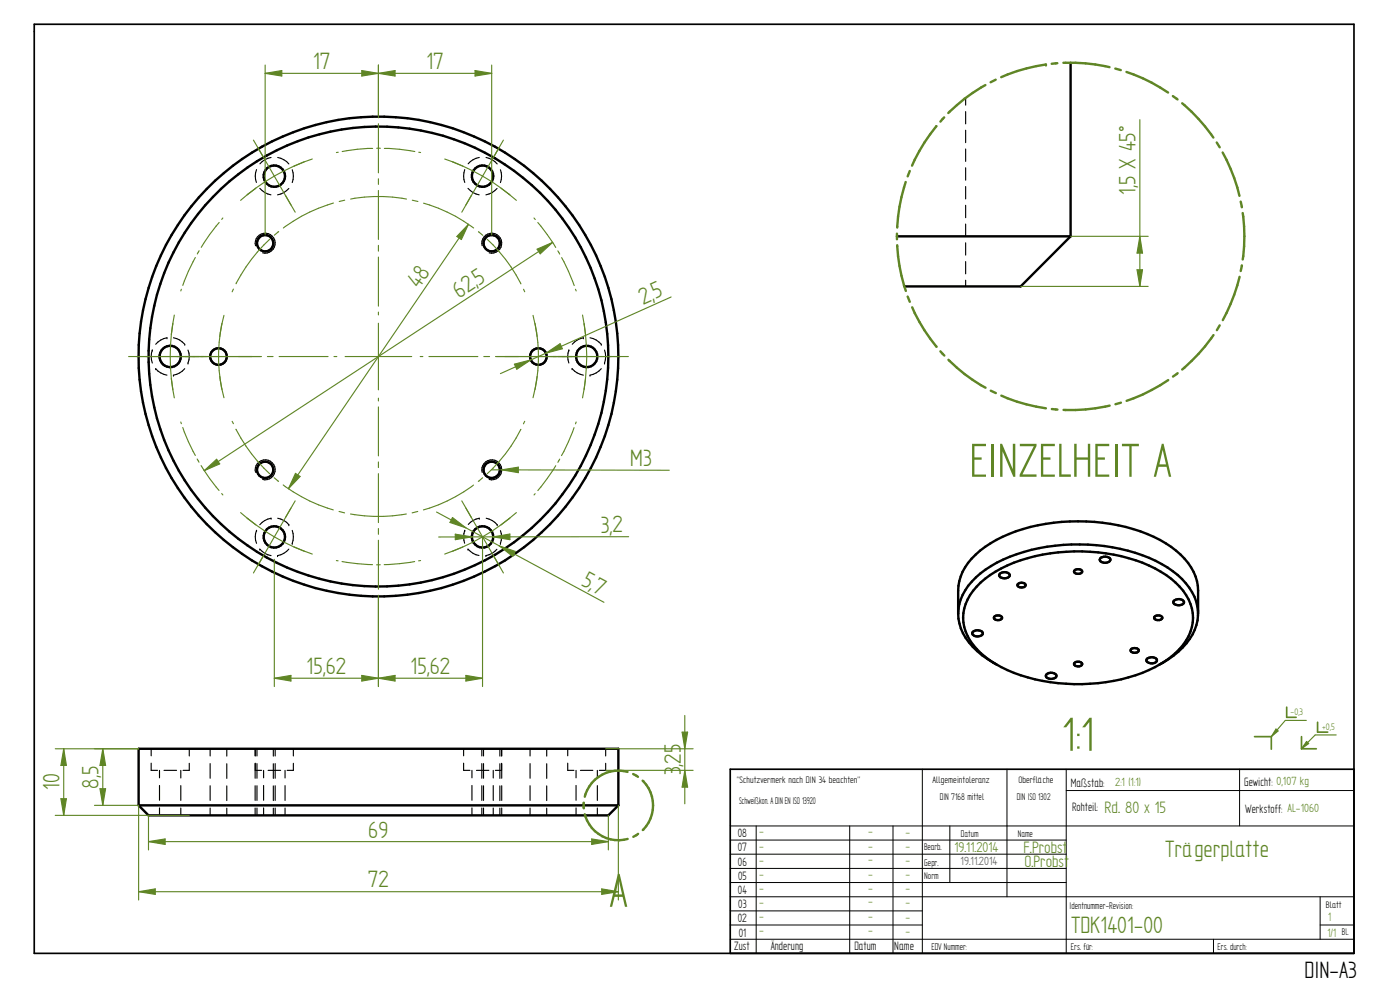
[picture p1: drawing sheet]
<svg xmlns="http://www.w3.org/2000/svg" width="420mm" height="297mm" viewBox="0 0 420 297" stroke-linecap="round" stroke-linejoin="round" font-family="sans-serif">
<path d="M10.3 7.3h396v278.7h-396zM406.3 230.8h-187.2v55.2" fill="none" stroke="#000" stroke-width=".51"/>
<g fill="none" stroke="#000" stroke-width=".3">
<path d="M276.8 230.8v55.2M302.2 230.8v38.3M320 237.2h86.3M320 230.8v55.2M372 230.8v17M219.1 256.3h100.9M219.1 252.1h100.9M219.1 247.8h187.2M226.9 247.8v38.2M255 247.8v38.2M268 247.8v38.2M285.1 247.8v17"/>
<path d="M219.1 277.5h57.7M219.1 273.3h57.7M219.1 269.1h187.2M219.1 264.8h100.9M219.1 260.6h100.9M396.2 277.5h10.1M396.2 269.1v12.7M219.1 281.8h187.2M364.2 281.8v4.2"/>
</g>
<path d="M376.5 221h5v3.8" fill="none" stroke="#5f8525" stroke-width=".51"/>
<path d="M385.7 216.2l-4.2 4.8" fill="none" stroke="#5f8525" stroke-width=".34"/>
<path d="M382.9 218.7l.7 .6-2.1 1.7z" fill="#5f8525"/>
<path d="M382.9 218.7l.7 .6-2.1 1.7zM385.7 216.2h6.3M394.7 220.5l-4.1 4.2" fill="none" stroke="#5f8525" stroke-width=".34"/>
<path d="M386.2 212.2v3h2.8M390.6 221v3.7h4.4" fill="none" stroke="#5f8525" stroke-width=".51"/>
<path d="M392.1 222.5l.7 .6-2.2 1.6z" fill="#5f8525"/>
<g fill="none" stroke="#5f8525" stroke-width=".34">
<path d="M76.1 42l2.9 5M76.7 56.5l-2.6 2M76.7 56.5l-4.5 3.6M77.3 44.2l10 17.3M85.7 58.6l2.9 5.1M91.3 48.6a63.6 63.6 0 0 0-14.6 7.9M93.7 47.7l-5.4 2.1M101.5 45.7l-.5 .1M105.2 59.7a45.1 45.1 0 0 1 16.8 0M111.8 44.5l-4.6 .3-4.5 .7M113.1 44.5h1.1M115.3 44.5l4.6 .3 4.6 .7"/>
<path d="M125.7 45.7l.5 .1M133.5 47.7l5.3 2.1M135.8 48.6l3.1 1.2M138.9 49.8a61.6 61.6 0 0 1 11.5 6.7M141.5 58.6l-2.9 5.1M149.8 44.2l-10 17.3M150.4 56.5l2.7 2M150.4 56.5l4.6 3.6M151.1 42l-2.9 5M58.6 77.3l-2.1 4.1-1.6 4.2M59.8 75.2l-.6 1M65.8 66.8l-2.9 3.6-2.5 3.8"/>
<path d="M66.9 65.4l-.4 .4M81 71.8a48 48 0 0 0-10.1 13.3M83.6 69.5l-1.3 1.1M100.1 60.9a47 47 0 0 0-15.1 7.5M103.5 60.1l-1.7 .4M123.7 60.1l1.7 .4M127.1 61a46.7 46.7 0 0 1 15 7.4M143.6 69.5l1.3 1.1M146.2 71.8a46.4 46.4 0 0 1 10.1 13.4M160.3 65.4l.3 .5M161.4 66.8l2.8 3.6 2.6 3.9M167.4 75.3l.6 .9"/>
<path d="M168.6 77.3l2 4.1 1.7 4.3M51.9 97l-.5 3.3M52.3 94.5l-.9 5.8M54.4 86.8l-.1 .5M66.6 97a48 48 0 0 0 0 19.9M67.2 94.6l-1.3 6.4M70.1 86.7l-.4 .8M157.1 86.8l.4 .7M160 94.6l1.2 6.4M160.6 97a48 48 0 0 1 0 19.9M172.7 86.8l.2 .5M174.8 94.5l.9 5.8"/>
<path d="M175.3 97l.4 3.3M38.6 107h39.5M51.4 100.3a63.3 63.3 0 0 0 .5 16.6M51.4 113.7l.9 5.7M65.9 112.9l1.3 6.4M149.1 107h39.5M161.2 112.9l-1.2 6.4M175.7 100.3a60.4 60.4 0 0 1-.4 16.6M175.7 113.7l-.9 5.7M54.3 126.6l.1 .5M54.9 128.3l1.6 4.2 2.1 4.2M59.2 137.7l.5 1"/>
<path d="M60.4 139.7l2.5 3.9 2.8 3.6M69.7 126.4l.4 .7M70.8 128.8l.1 .1a48.6 48.6 0 0 0 10 13.3M156.3 128.8l-.1 .1a46.4 46.4 0 0 1-10 13.3M157.5 126.4l-.4 .8M166.8 139.7l-2.6 3.9-2.8 3.6M168 137.8l-.6 .9M172.3 128.3l-1.7 4.2-2.1 4.2M172.9 126.6l-.2 .6M66.5 148.1l.4 .4M72.2 153.8l4.5 3.6M74.1 155.4l2.6 2"/>
<path d="M76.7 157.4a63.7 63.7 0 0 0 14.6 8M82.3 143.3l1.3 1.1M85 145.5a47.5 47.5 0 0 0 15 7.5M87.3 152.4l-11.2 19.5M88.6 150.3l-2.9 5M88.7 142l1.4 1-3.5 3.6zM101.8 153.5l1.6 .4M105.2 154.2a47.8 47.8 0 0 0 16.8 0M125.4 153.5l-1.7 .4M138.6 150.3l2.9 5M139.8 152.4l10 17.4M142.1 145.5a46.3 46.3 0 0 1-15 7.5"/>
<path d="M144.9 143.3l-1.4 1.1M150.4 157.4a65.1 65.1 0 0 1-11.5 6.7M153.1 155.4l-2.7 2M155 153.8l-4.6 3.6M160.6 148.1l-.3 .4M88.3 164.1l5.4 2.1M101 168.2l.5 .1M102.6 168.5l4.6 .6 4.6 .3M113 169.5h1.1M124.4 168.5l-4.5 .6-4.6 .3M126.2 168.2l-.6 .1M138.8 164.1l-5.3 2.1"/>
<path d="M138.9 164.1l-3.1 1.3M148.2 166.9l2.9 5M392.1 222.5l.7 .6-2.2 1.6zM394.7 220.5h6.3"/>
</g>
<path d="M395.4 216.7v3h3.1" fill="none" stroke="#5f8525" stroke-width=".51"/>
<g fill="none" stroke="#000" stroke-width=".72">
<path d="M300.2 172a1.81 1.81 0 0 1 2.9 .8 1.96 1.96 0 0 1-3.3-.2zM305.4 175.3a1.41 1.41 0 0 1 2.4 .4 1.47 1.47 0 0 1-2.5-.1zM322.4 171.2a1.41 1.41 0 0 1 2.4 .4 1.53 1.53 0 0 1-2.5-.1zM330.4 167.3l1.4-.3a1.33 1.33 0 0 1 1.4 1.1 1.93 1.93 0 0 1-3.2-.2zM287.6 184.1v-6.9a15.3 15.3 0 0 1 6.5-12 44.9 44.9 0 0 1 24.5-8.6 53.4 53.4 0 0 1 31.3 6.4 18.5 18.5 0 0 1 9.6 12.8v8.9a17.4 17.4 0 0 1-8.8 13.1l-2.8 1.6M287.6 184.1a15.1 15.1 0 0 0 5.7 11.3 45.8 45.8 0 0 0 29.1 9.9 48.9 48.9 0 0 0 27.6-7.1 16.2 16.2 0 0 0 8-12.8 16.2 16.2 0 0 0-8-12.8 49.3 49.3 0 0 0-30.1-7 44 44 0 0 0-24.3 8.1 14.8 14.8 0 0 0-6.5 13 17.9 17.9 0 0 0 9.6 12.5M292 189.6a2.01 2.01 0 0 1 3 .4 1.89 1.89 0 0 1-3.2 .2zM298.4 185.1a1.4 1.4 0 0 1 2.3 .4 1.53 1.53 0 0 1-2.4-.1zM322.4 199a1.41 1.41 0 0 1 2.4 .3 1.47 1.47 0 0 1-2.5-.1zM339.6 194.6l.8-.2a1.06 1.06 0 0 1 1.3 .9 1.47 1.47 0 0 1-2.4-.1zM344.4 197.5l1.4-.3a1.26 1.26 0 0 1 1.4 1 1.89 1.89 0 0 1-3.2-.1zM346.4 185.1a1.4 1.4 0 0 1 2.4 .4 1.53 1.53 0 0 1-2.4-.1z"/>
<path d="M352.5 180.1a1.81 1.81 0 0 1 2.8 .7 1.96 1.96 0 0 1-3.2-.1zM359.5 183.3a17.9 17.9 0 0 0-9.1-13 53.5 53.5 0 0 0-33.8-6.6 42.2 42.2 0 0 0-23.7 9.5 15.1 15.1 0 0 0-5.3 10.9M314.1 202.4a1.96 1.96 0 0 1 3 .4 1.91 1.91 0 0 1-3.2 .1zM41.6 241.6v-16.9h144v16.9M41.6 241.6h144M41.6 241.6l3 3h138l3-3"/>
<circle cx="82.3" cy="52.9" r="3.2"/>
<circle cx="144.8" cy="52.8" r="3.2"/>
<circle cx="79.6" cy="73" r="2.46"/>
<circle cx="147.6" cy="73" r="2.46"/>
<circle cx="51.1" cy="107" r="3.2"/>
<circle cx="65.6" cy="107" r="2.49"/>
<circle cx="113.6" cy="107" r="69"/>
<circle cx="113.6" cy="107" r="72"/>
<circle cx="161.6" cy="107" r="2.49"/>
<circle cx="176.1" cy="107" r="3.2"/>
<circle cx="79.6" cy="141" r="2.45"/>
<circle cx="147.6" cy="141" r="2.45"/>
<circle cx="82.3" cy="161.1" r="3.2"/>
<circle cx="144.8" cy="161.1" r="3.2"/>
</g>
<g fill="none" stroke="#000" stroke-width=".34">
<path d="M77 50.9a5.3 5.3 0 0 0 0 3.8M78 56.5a5.8 5.8 0 0 0 3.3 2M81.4 47.2a5.7 5.7 0 0 0-3.4 1.9M83.3 47.2a5.8 5.8 0 0 1 3.4 2M86.7 56.6a6 6 0 0 1-3.4 1.9M87.7 50.9a5.6 5.6 0 0 1 0 3.9M139.5 50.9a5.6 5.6 0 0 0 0 3.8M140.5 56.5a5.8 5.8 0 0 0 3.3 2M143.8 47.2a5.7 5.7 0 0 0-3.3 1.9M145.9 47.2a5.8 5.8 0 0 1 3.3 2M149.2 56.6a5.7 5.7 0 0 1-3.4 1.9M150.2 50.9a5.6 5.6 0 0 1 0 3.9"/>
<path d="M76.7 73.7a2.99 2.99 0 0 1 2.6-3.7 2.99 2.99 0 0 1 3.3 3.2 2.99 2.99 0 0 1-3.8 2.7M144.7 73.7a2.99 2.99 0 0 1 2.6-3.7 2.99 2.99 0 0 1 3.2 3.2 2.99 2.99 0 0 1-3.7 2.7M45.7 105a5.8 5.8 0 0 0 0 3.9M46.7 110.6a5.8 5.8 0 0 0 3.4 2M50.1 101.3a5.8 5.8 0 0 0-3.4 2M52.1 101.3a5.8 5.8 0 0 1 3.3 2M55.4 110.6a5.8 5.8 0 0 1-3.3 2M56.4 105a5.2 5.2 0 0 1 0 3.9M170.7 105a5.8 5.8 0 0 0 0 3.9M171.7 110.6a5.8 5.8 0 0 0 3.4 2M175.1 101.3a5.5 5.5 0 0 0-3.4 2M177.1 101.3a5.8 5.8 0 0 1 3.4 2"/>
<path d="M180.5 110.6a5.8 5.8 0 0 1-3.4 2M181.4 105a5.8 5.8 0 0 1 0 3.9M76.7 141.7a2.99 2.99 0 0 1 2.6-3.7 2.99 2.99 0 0 1 3.3 3.2 2.99 2.99 0 0 1-3.8 2.6M77 159.1a5.2 5.2 0 0 0 0 3.9M81.4 155.5a5.8 5.8 0 0 0-3.4 1.9M83.3 155.5a5.8 5.8 0 0 1 3.4 1.9M87.7 159.1a5.8 5.8 0 0 1 0 3.9M139.5 159.1a6 6 0 0 0-.1 3.9M143.8 155.5a5.7 5.7 0 0 0-3.3 1.9M144.7 141.7a2.99 2.99 0 0 1 2.6-3.7 2.99 2.99 0 0 1 3.2 3.2 2.99 2.99 0 0 1-3.7 2.6M145.9 155.5a5.9 5.9 0 0 1 3.3 1.9M150.2 159.2a5.5 5.5 0 0 1 0 3.8"/>
<path d="M78 164.8a5.8 5.8 0 0 0 3.4 1.9M86.7 164.8a5.8 5.8 0 0 1-3.4 1.9M140.5 164.8a5.5 5.5 0 0 0 3.3 1.9M149.1 164.8a5.4 5.4 0 0 1-3.3 1.9M45.4 229v2.1h1.9M45.4 224.7v2.1M47.9 231.1v2.3M47.9 235.7v4.4M49.2 231.1h3.8M54.3 231.1v2.3M54.3 235.7v4.5M56.8 229v2.1h-1.9"/>
<path d="M56.8 224.7v2.1M63.1 224.7v2.1M63.1 229.1v4.4M63.1 235.8v4.4M68.1 224.7v2.2M68.1 229.2v4.4M68.1 235.8v4.4M76.6 235.8v4.4M76.6 231.1h1.9M76.6 224.7v2.1M76.6 229v4.5M77.1 224.7v2.1"/>
<path d="M77.1 229.1v4.4M77.1 235.8v4.4M79.1 231.1v2.3M79.1 235.7v4.4M80.5 231.1h3.7M82 224.7v2.2M82 229.2v4.4M82 235.8v4.4M82.6 224.7v2.1M82.6 229.1v4.4M82.6 235.8v4.4M85.5 231.1v2.3"/>
<path d="M85.5 235.7v4.5M88 229v2.1h-1.8M88 224.7v2.1M139.1 229v2.1h1.9M139.1 224.7v2.1M141.6 231.1v2.3M141.6 235.7v4.4M143 231.1h3.7M144.6 224.7v2.1M144.6 229.1v4.4M144.6 235.8v4.4M145.1 224.7v2.1"/>
<path d="M145.1 229.1v4.4M145.1 235.8v4.4M148 231.1v2.3M148 235.7v4.5M150 224.7v2.2M150 229.2v4.4M150 235.8v4.4M150.5 229v2.1h-1.8M150.5 224.7v2.1M150.6 224.7v2.1M150.6 229.1v4.4M150.6 235.8v4.4"/>
<path d="M159.1 224.7v2.1M159.1 229.1v4.4M159.1 235.8v4.4M164.1 224.7v2.2M164.1 229.2v4.4M164.1 235.8v4.4M170.4 229v2.1h1.8M170.4 224.7v2.1M172.9 231.1v2.3M172.9 235.7v4.4M174.2 231.1h3.7M179.3 231.1v2.3"/>
<path d="M179.3 235.7v4.5M181.8 229v2.1h-1.9M181.8 224.7v2.1M47.9 242.4v2.2M54.3 242.4v2.2M63.1 242.4v2.2M68.1 242.5v2.1M76.6 242.4v2.2M77.1 242.4v2.2M79.1 242.4v2.2M82 242.5v2.1M82.6 242.4v2.2"/>
<path d="M85.5 242.4v2.2M141.6 242.4v2.2M144.6 242.4v2.2M145.1 242.4v2.2M148 242.4v2.2M150 242.5v2.1M150.6 242.4v2.2M159.1 242.4v2.2M164.1 242.5v2.1M172.9 242.4v2.2M179.3 242.4v2.2"/>
</g>
<g fill="#000">
<circle cx="45.7" cy="105" r=".17"/>
<circle cx="46.7" cy="110.6" r=".17"/>
<circle cx="50.1" cy="101.3" r=".17"/>
<circle cx="52.1" cy="112.6" r=".17"/>
<circle cx="55.4" cy="103.3" r=".17"/>
<circle cx="56.4" cy="108.9" r=".17"/>
<circle cx="170.7" cy="105" r=".17"/>
<circle cx="171.7" cy="110.6" r=".17"/>
<circle cx="175.1" cy="101.3" r=".17"/>
<circle cx="177.1" cy="112.6" r=".17"/>
<circle cx="180.5" cy="103.3" r=".17"/>
<circle cx="181.4" cy="108.9" r=".17"/>
<circle cx="77" cy="159.1" r=".17"/>
<circle cx="81.4" cy="155.5" r=".17"/>
<circle cx="86.7" cy="157.4" r=".17"/>
<circle cx="139.5" cy="159.1" r=".17"/>
<circle cx="143.8" cy="155.5" r=".17"/>
<circle cx="149.2" cy="157.4" r=".17"/>
<circle cx="78" cy="164.8" r=".17"/>
<circle cx="83.3" cy="166.7" r=".17"/>
<circle cx="87.7" cy="163" r=".17"/>
<circle cx="140.5" cy="164.8" r=".17"/>
<circle cx="145.8" cy="166.7" r=".17"/>
<circle cx="150.2" cy="163" r=".17"/>
</g>
<path d="M88.7 142l1.4 1-3.5 3.6z" fill="#5f8525"/>
<path d="M140.6 67.3l-2.1 4.6-1.4-.9z" fill="none" stroke="#5f8525" stroke-width=".34"/>
<path d="M140.6 67.3l-2.1 4.6-1.4-.9z" fill="#5f8525"/>
<path d="M140.6 67.3l-54 79.3M61.3 141.2l3.7-3.4 .9 1.4z" fill="none" stroke="#5f8525" stroke-width=".34"/>
<path d="M61.3 141.2l3.7-3.4 .9 1.4z" fill="#5f8525"/>
<path d="M161.2 74.8l4.7-2.1-3.8 3.5z" fill="none" stroke="#5f8525" stroke-width=".34"/>
<path d="M161.2 74.8l4.7-2.1-3.8 3.5z" fill="#5f8525"/>
<path d="M165.9 72.7l-104.6 68.5M44.6 252.5l5-.8v1.7z" fill="none" stroke="#5f8525" stroke-width=".34"/>
<path d="M44.6 252.5l5-.8v1.7z" fill="#5f8525"/>
<path d="M177.6 251.7l5 .8-5 .9z" fill="none" stroke="#5f8525" stroke-width=".34"/>
<path d="M177.6 251.7l5 .8-5 .9z" fill="#5f8525"/>
<path d="M44.6 244.6v10.4M44.6 252.5h138M182.6 244.6v10.4M41.6 267.5l5-.8v1.7z" fill="none" stroke="#5f8525" stroke-width=".34"/>
<path d="M41.6 267.5l5-.8v1.7z" fill="#5f8525"/>
<path d="M180.6 266.7l5 .8-5 .9z" fill="none" stroke="#5f8525" stroke-width=".34"/>
<path d="M180.6 266.7l5 .8-5 .9z" fill="#5f8525"/>
<path d="M136.6 160.3l5 .8-5 .8zM41.6 241.6v28.4M185.6 241.6v28.4M41.6 267.5h144" fill="none" stroke="#5f8525" stroke-width=".34"/>
<path d="M136.6 160.3l5 .8-5 .8z" fill="#5f8525"/>
<path d="M148 161.1l5-.9v1.7z" fill="none" stroke="#5f8525" stroke-width=".34"/>
<path d="M148 161.1l5-.9v1.7z" fill="#5f8525"/>
<path d="M135.8 155.3l4 3.1-4.8-1.6zM188.7 161l-57.1 .1" fill="none" stroke="#5f8525" stroke-width=".34"/>
<path d="M135.8 155.3l4 3.1-4.8-1.6z" fill="#5f8525"/>
<path d="M149.8 163.8l4.8 1.6-.7 1.5z" fill="none" stroke="#5f8525" stroke-width=".34"/>
<path d="M149.8 163.8l4.8 1.6-.7 1.5z" fill="#5f8525"/>
<path d="M131 153.6l50.3 27.1" fill="none" stroke="#5f8525" stroke-width=".34"/>
<g fill="none" stroke="#5f8525" stroke-width=".72">
<path d="M313.9 19.3a52.5 52.5 0 0 0-13.4 3.9M281 37.8v.1a50.6 50.6 0 0 0-7.3 11.8M283.4 35.2l-1.2 1.3M295.7 25.5a49.8 49.8 0 0 0-11.1 8.4M298.8 23.9l-1.5 .8M271.8 54.6a50.3 50.3 0 0 0-2.5 13.7M273 51.3l-.6 1.6M269.2 70.1v1.7M269.3 73.6v.3a50.9 50.9 0 0 0 2.6 13.4M372.7 79.6l-.3 1.7M373.5 70.9l-.6 7M272.4 89l.6 1.6"/>
<path d="M273.8 92.2a48.7 48.7 0 0 0 7.3 11.9M366 97.6l-.8 1.5M372 83.1a52.9 52.9 0 0 1-5 13M282.2 105.4l1.2 1.3M284.6 107.9l.4 .4a47.2 47.2 0 0 0 10.8 8M297.3 117.2l1.6 .7M300.5 118.7a48.4 48.4 0 0 0 13.4 3.8M350.6 114a53.5 53.5 0 0 1-12.5 6.3M353.4 112l-1.4 1M364.2 100.5a52.1 52.1 0 0 1-9.4 10.4M315.7 122.7l1.7 .2M333 121.7a50.8 50.8 0 0 1-13.8 1.3"/>
<path d="M336.4 120.8l-1.6 .5M188.3 231.6a10.4 10.4 0 0 0-12.8 7.5M190 232.2l1.5 .9M192.9 234.2a10.4 10.4 0 0 1 0 14.8M175.2 240.8v1.7M175.5 244.3a10.5 10.5 0 0 0 12.9 7.4M191.5 250.2l-1.4 .9"/>
</g>
<path d="M321.3 18.8v52.1M269.2 70.9h52.1M321.3 70.9l-15 15h-34.9" fill="none" stroke="#000" stroke-width=".72"/>
<path d="M289.8 29.4v2.1M289.8 33.5v3.7M289.8 39.1v3.7M289.8 44.7v3.7M289.8 50.3v3.8M289.8 56v3.7M289.8 61.6v3.7M289.8 67.2v3.7M289.8 72.9v3.6M289.8 78.5v3.7M289.8 84.1v1.8" fill="none" stroke="#000" stroke-width=".34"/>
<circle cx="313.9" cy="19.3" r=".36" fill="#5f8525"/>
<path d="M317.3 19l-1.7 .1M319.1 18.8a52.8 52.8 0 0 1 13.9 1.4M334.7 20.6l1.7 .4M338.1 21.6a48.7 48.7 0 0 1 12.5 6.2M352 28.8l1.4 1M354.8 31a51.5 51.5 0 0 1 9.3 10.3M365.2 42.8l.8 1.4M366.9 45.8a51.4 51.4 0 0 1 5.1 13M372.4 60.5l.3 1.7M372.9 63.9l.6 7" fill="none" stroke="#5f8525" stroke-width=".72"/>
<path d="M342.1 70.9l.8 5h-1.7z" fill="none" stroke="#5f8525" stroke-width=".34"/>
<path d="M342.1 70.9l.8 5h-1.7z" fill="#5f8525"/>
<path d="M341.2 80.9h1.7l-.8 5z" fill="none" stroke="#5f8525" stroke-width=".34"/>
<path d="M341.2 80.9h1.7l-.8 5z" fill="#5f8525"/>
<path d="M342.1 35.9v50M321.3 70.9h23.3M306.3 85.9h38.3M30.8 224.7l.9 5h-1.7z" fill="none" stroke="#5f8525" stroke-width=".34"/>
<path d="M30.8 224.7l.9 5h-1.7z" fill="#5f8525"/>
<path d="M30 236.6h1.7l-.9 5z" fill="none" stroke="#5f8525" stroke-width=".34"/>
<path d="M30 236.6h1.7l-.9 5z" fill="#5f8525"/>
<path d="M28.4 224.7h13.2M30.8 224.7v16.9M205.5 231.1l.9 5.1h-1.7zM28.4 241.6h13.2" fill="none" stroke="#5f8525" stroke-width=".34"/>
<path d="M205.5 231.1l.9 5.1h-1.7z" fill="#5f8525"/>
<path d="M204.7 219.7h1.7l-.9 5z" fill="none" stroke="#5f8525" stroke-width=".34"/>
<path d="M204.7 219.7h1.7l-.9 5z" fill="#5f8525"/>
<path d="M205.5 214.7v26.5M19.1 224.7l.8 5h-1.6zM181.8 231.1h26.2M181.8 224.7h26.2" fill="none" stroke="#5f8525" stroke-width=".34"/>
<path d="M19.1 224.7l.8 5h-1.6z" fill="#5f8525"/>
<path d="M18.3 239.6h1.6l-.8 5z" fill="none" stroke="#5f8525" stroke-width=".34"/>
<path d="M18.3 239.6h1.6l-.8 5z" fill="#5f8525"/>
<g fill="none" stroke="#5f8525" stroke-width=".34">
<path d="M113.6 34.5v.8M113.6 37.1v14.8M113.6 22l5-.8v1.6zM113.6 53.6v1.7M113.6 57.1v14.7M113.6 73.6v1.8M113.6 77.1v14.8M113.6 93.6v.9M113.6 97v20M41.1 107h.8M43.8 107h14.7M60.2 107h1.8"/>
<path d="M63.7 107h14.8M80.3 107h1.6M83.8 107h14.7M100.2 107h.9M103.6 107h20M113.6 119.5v.8M126.1 107h.8M128.7 107h14.7M145.2 107h1.7M148.7 107h14.7M165.2 107h1.7M168.7 107h14.7"/>
<path d="M185.2 107h.9M113.6 122.1v14.7M113.6 138.6v1.7M113.6 142.1v14.7M113.6 158.6v1.7M113.6 162.1v14.7M113.6 178.6v.9M16.6 224.7h25M19.1 224.7v19.9M16.6 244.6h40.2"/>
</g>
<path d="M113.6 22l5-.8v1.6z" fill="#5f8525"/>
<path d="M142.6 21.2l5 .8-5 .8z" fill="none" stroke="#5f8525" stroke-width=".34"/>
<path d="M142.6 21.2l5 .8-5 .8z" fill="#5f8525"/>
<path d="M113.6 19.5v15M147.6 19.5v51M108.6 21.2l5 .8-5 .8zM113.6 22h34" fill="none" stroke="#5f8525" stroke-width=".34"/>
<path d="M108.6 21.2l5 .8-5 .8z" fill="#5f8525"/>
<path d="M79.6 22l5-.8v1.6z" fill="none" stroke="#5f8525" stroke-width=".34"/>
<path d="M79.6 22l5-.8v1.6z" fill="#5f8525"/>
<path d="M79.6 19.5v51M113.6 19.5v15M79.6 22h34M113.6 203.5l5-.9v1.7z" fill="none" stroke="#5f8525" stroke-width=".34"/>
<path d="M113.6 203.5l5-.9v1.7z" fill="#5f8525"/>
<path d="M139.8 202.6l5 .9-5 .8z" fill="none" stroke="#5f8525" stroke-width=".34"/>
<path d="M139.8 202.6l5 .9-5 .8z" fill="#5f8525"/>
<path d="M113.6 179.5v26.5M144.8 161.1v44.9M108.6 202.6l5 .9-5 .8zM113.6 203.5h31.2" fill="none" stroke="#5f8525" stroke-width=".34"/>
<path d="M108.6 202.6l5 .9-5 .8z" fill="#5f8525"/>
<path d="M82.3 203.5l5-.9v1.7z" fill="none" stroke="#5f8525" stroke-width=".34"/>
<path d="M82.3 203.5l5-.9v1.7z" fill="#5f8525"/>
<path d="M154.4 109.3l4.9-1.3-4.2 2.8zM82.3 167.8v38.2M113.6 179.5v26.5M82.3 203.5h31.3" fill="none" stroke="#5f8525" stroke-width=".34"/>
<path d="M154.4 109.3l4.9-1.3-4.2 2.8z" fill="#5f8525"/>
<path d="M163.9 106l4.2-2.9 .7 1.5z" fill="none" stroke="#5f8525" stroke-width=".34"/>
<path d="M163.9 106l4.2-2.9 .7 1.5z" fill="#5f8525"/>
<path d="M201.4 89.1l-51.2 23M150.6 141l5-.8v1.6z" fill="none" stroke="#5f8525" stroke-width=".34"/>
<path d="M150.6 141l5-.8v1.6z" fill="#5f8525"/>
<path d="M147.6 141l53.3 .1" fill="none" stroke="#5f8525" stroke-width=".34"/>
<g font-size="16.1" fill="#5f8525">
<text x="291" y="143">EINZELHEIT A</text>
<text x="318.7" y="225.3">1:1</text>
<text x="182.9" y="272.1">A</text>
</g>
<g font-size="8" fill="#5f8525">
<text x="94" y="20.7">17</text>
<text x="128" y="20.7">17</text>
<text x="340.8" y="58.5" transform="rotate(-90 340.8 58.5)">1,5 X 45°</text>
<text x="125.8" y="86.7" transform="rotate(-56 125.8 86.7)">48</text>
<text x="137.8" y="89.6" transform="rotate(-33 137.8 89.6)">62,</text>
<text x="143.7" y="85.7" transform="rotate(-33 143.7 85.7)">5</text>
<text x="196.7" y="89.8" transform="rotate(-24 196.7 89.8)">5</text>
<text x="193.1" y="91.5" transform="rotate(-24 193.1 91.5)">2,</text>
<text x="189.1" y="139.8">M3</text>
<text x="180.3" y="159.8">3,2</text>
<text x="174.2" y="175.5" transform="rotate(28 174.2 175.5)">5,</text>
<text x="177.5" y="177.3" transform="rotate(28 177.5 177.3)">7</text>
<text x="92" y="202.3">15,62</text>
<text x="123.2" y="202.3">15,62</text>
<text x="204.3" y="232.6" transform="rotate(-90 204.3 232.6)">3,25</text>
<text x="17.9" y="237.2" transform="rotate(-90 17.9 237.2)">10</text>
<text x="29.6" y="236.6" transform="rotate(-90 29.6 236.6)">8,5</text>
<text x="110.5" y="251.3">69</text>
<text x="349.7" y="257.2">Trägerplatte</text>
<text x="110.4" y="266.3">72</text>
<text x="321.4" y="280">TDK1401-00</text>
</g>
<text font-size="8" x="391.5" y="293.5">DIN-A3</text>
<g font-size="5.6" fill="#5f8525">
<text x="331.5" y="243.8">Rd. 80 x 15</text>
<text x="307.2" y="255.9">F.Probst</text>
<text x="307.5" y="260.3">O.Probst</text>
</g>
<text font-size="4.8" fill="#5f8525" x="286.4" y="255.8">19.11.2014</text>
<g font-size="4.1">
<text x="321.4" y="236.1">Maßstab:</text>
<text x="373.4" y="235.9">Gewicht: 0,107 kg</text>
<text x="321.7" y="243.4">Rohteil:</text>
<text x="373.7" y="243.9">Werkstoff: AL-1060</text>
<text x="221.4" y="251.2">08</text>
<text x="221.4" y="255.4">07</text>
<text x="221.5" y="259.7">06</text>
<text x="221.5" y="263.9">05</text>
<text x="221.5" y="268.1">04</text>
<text x="221.6" y="272.5">03</text>
<text x="221.4" y="276.7">02</text>
<text x="221.7" y="281.1">01</text>
<text x="220.4" y="285.1">Zust</text>
<text x="231.3" y="285.1">Änderung</text>
<text x="256.4" y="285.1">Datum</text>
<text x="268.4" y="285.1">Name</text>
</g>
<g font-size="4.1" fill="#5f8525">
<text x="398.4" y="281.2">1/1</text>
<text x="398.6" y="276.4">1</text>
</g>
<g font-size="4" fill="#5f8525">
<text x="334.7" y="235.8">2:1 (1:1)</text>
<text x="227.8" y="250.7">-</text>
<text x="260.5" y="250.6">-</text>
<text x="271.7" y="250.7">-</text>
<text x="227.8" y="255">-</text>
<text x="260.5" y="254.9">-</text>
<text x="271.7" y="255.1">-</text>
<text x="227.8" y="263.4">-</text>
<text x="227.8" y="259.1">-</text>
<text x="260.5" y="263.3">-</text>
<text x="260.5" y="259">-</text>
<text x="271.7" y="263.5">-</text>
<text x="271.7" y="259.2">-</text>
<text x="227.8" y="267.6">-</text>
<text x="260.5" y="267.5">-</text>
<text x="271.7" y="267.8">-</text>
<text x="227.8" y="271.7">-</text>
<text x="260.5" y="271.7">-</text>
<text x="271.7" y="271.9">-</text>
<text x="227.8" y="280.3">-</text>
<text x="227.8" y="276.1">-</text>
<text x="260.5" y="280.2">-</text>
<text x="260.5" y="276.1">-</text>
<text x="271.7" y="280.5">-</text>
<text x="271.7" y="276.3">-</text>
</g>
<text font-size="4" fill="#008080" x="288.3" y="259.6">19.11.2014</text>
<g font-size="3.3">
<text x="282.1" y="239.9">DIN 7168 mittel</text>
<text x="305.2" y="239.9">DIN ISO 1302</text>
<text x="221.9" y="241.2">Schweißkon. A DIN EN ISO 13920</text>
<text x="288.4" y="251">Datum</text>
<text x="305.4" y="251">Name</text>
<text x="277.3" y="255">Bearb.</text>
<text x="277.4" y="263.8">Norm</text>
<text x="277.4" y="259.7">Gepr.</text>
<text x="321" y="272.8">Identnummer-Revision:</text>
<text x="402.7" y="280.7">Bl.</text>
<text x="279.5" y="285.1">EDV Nummer:</text>
<text x="321.4" y="285.1">Ers. für:</text>
<text x="365.4" y="285.1">Ers. durch:</text>
</g>
<g font-size="3.2" fill="#5f8525">
<text x="387.3" y="214.5">-0,3</text>
<text x="396.8" y="218.9">+0,5</text>
</g>
<g font-size="3.2">
<text x="221.1" y="235">&quot;Schutzvermerk nach DIN 34 beachten&quot;</text>
<text x="279.9" y="235">Allgemeintoleranz</text>
<text x="305.6" y="235">Oberfläche</text>
<text x="397.9" y="272.5">Blatt</text>
</g>
</svg>
